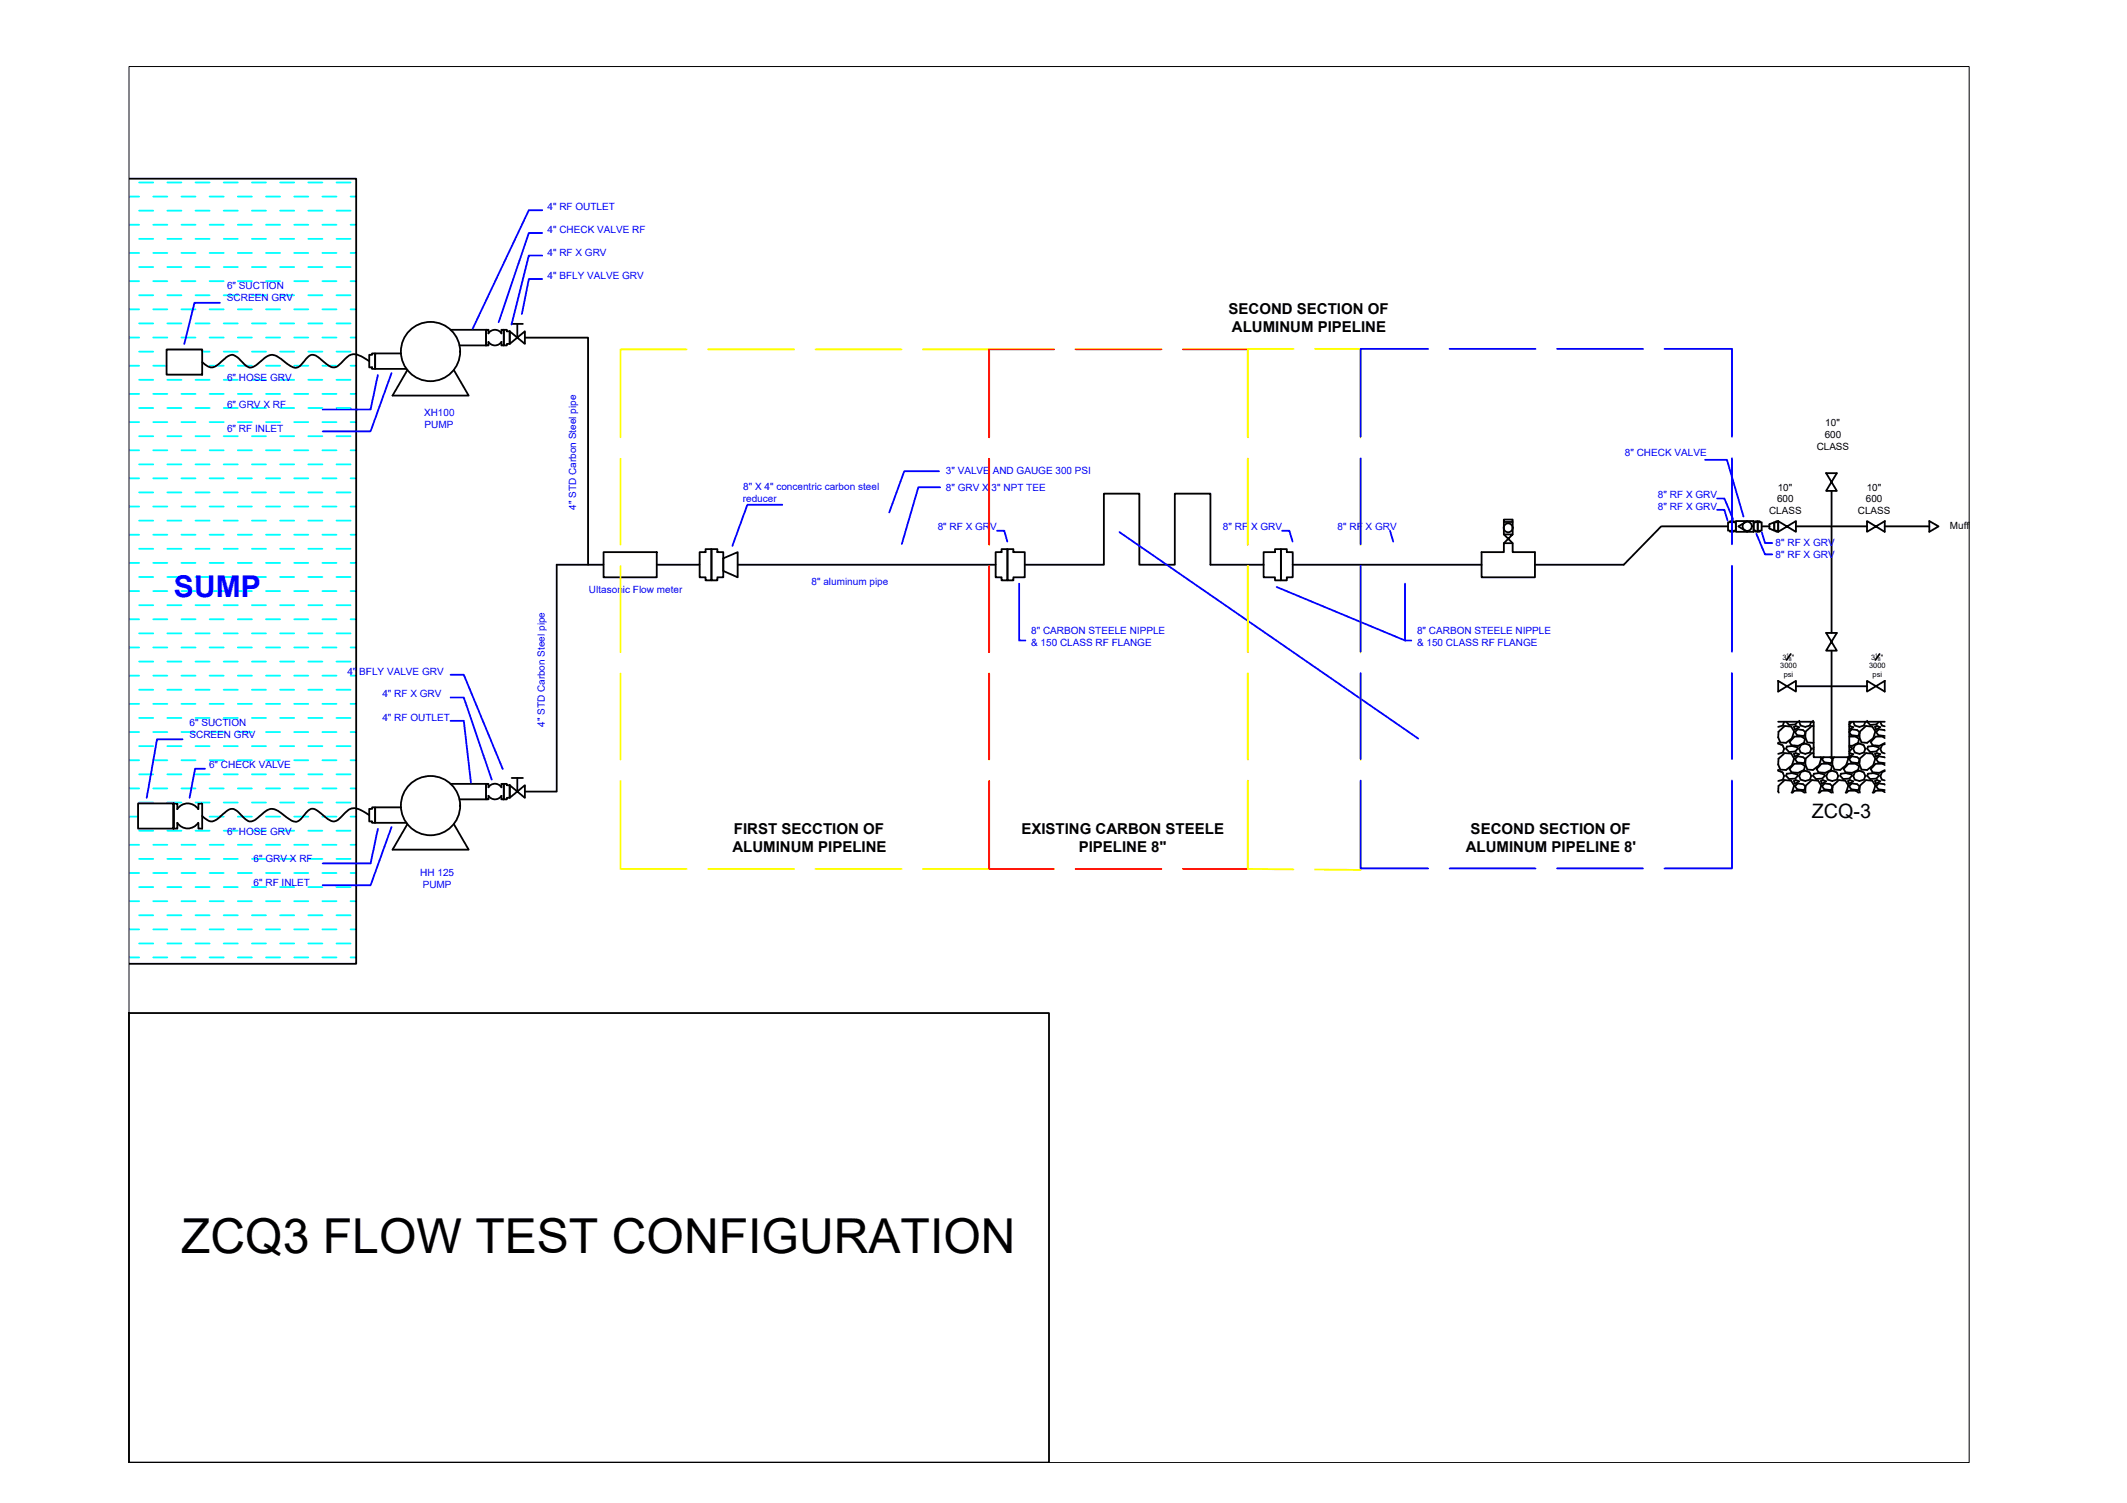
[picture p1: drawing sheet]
<svg xmlns="http://www.w3.org/2000/svg" width="297mm" height="210mm" viewBox="0 0 297 210" stroke-linecap="round" stroke-linejoin="round" font-family="sans-serif">
<!-- layer: 0 -->
<g fill="none" stroke="#000" stroke-width=".25">
<path d="M18 25h31.7v109.6h-31.7M23.3 48.8h4.9v3.5h-4.9zM51.6 49.6h.4v-.2h.4v2.1h-.4v-.2h-.4zM51.6 50.4a3.3 3.3 0 0 0-2.5-.9 6.3 6.3 0 0 0-1.9 1.6 1.15 1.15 0 0 1-1.6-.2 4 4 0 0 0-2-1.3 1.21 1.21 0 0 0-.9 .5l-.6 .8a1.08 1.08 0 0 1-1.7 .1l-1.2-.9a1.61 1.61 0 0 0-2.2-.2l-.1 .2a3.6 3.6 0 0 1-2 1.2l-.5-.2-1.1-1a1.16 1.16 0 0 0-1.9 0 4 4 0 0 1-1.8 1.2 1.82 1.82 0 0 1-1.4-.7M56 49.4h-3.6v2.1h4.4M56.9 51.7l-2.1 3.5h10.6l-2-3.5M62.9 46.1h5v2.1h-3.7M68.2 46.6a1.09 1.09 0 0 1 1.8 0M68.2 46.6v-.5h-.3v2.1h.3v-.5a1.09 1.09 0 0 0 1.8 0v.5h.4v-2.1h-.4v.5M70.4 46.1h.4v.2h.4v1.7h-.4v.2h-.4zM71.2 46.3v1.7l2.1-1.7v1.7zM71.5 45.2h1.5"/>
<path d="M72.2 45.2v2M73.3 47.2h8.8v31.7M84.3 77.1h7.4v3.5h-7.4zM84.3 78.9h-6.6v31.7h-4.4M91.7 78.9h6M97.7 77.1h.8v-.4h.9v4.3h-.9v-.4h-.8zM99.4 76.7h.8v.4h.8v3.5h-.8v.4h-.8zM101 78l2-.9v3.5l-2-.9zM103 78.9h36M139 77.1h.9v-.4h.8v4.3h-.8v-.4h-.9zM140.7 76.7h.8v.4h1.6v3.5h-1.6v.4h-.8zM143.1 78.9h11.1v-10h4.9v10h5v-10h4.9v10h7.5"/>
<path d="M176.5 77.1h1.6v-.4h.8v4.3h-.8v-.4h-1.6zM178.9 76.7h.8v.4h.8v3.5h-.8v.4h-.8zM180.5 78.9h26.4M206.9 77.1h3.1v-1.2h1.2v1.2h3.2v3.5h-7.5zM210 75.9l1.2-1.3h-1.2l1.2 1.3M210 74.6v-2h1.2v2M210 72.9h1.2M241.3 73.5h-9.3l-5.2 5.4h-12.4M241.3 72.9h.3v-.1h.3v1.5h-.3v-.2h-.3zM241.9 72.8h.2v.1h.3v1.2h-.3v.2h-.2zM242.4 72.8h2.5v1.5h-2.5zM244 72.8l-1.2 .7 1.2 .8"/>
<path d="M244.9 72.9h.3v-.1h.3v1.5h-.3v-.2h-.3zM245.5 72.8h.2v.1h.3v1.2h-.3v.2h-.2zM246 73.5h1.1M247.1 73.2l.7-.3v1.2l-.7-.3zM247.8 72.9h.3v-.1h.2v1.5h-.2v-.2h-.3zM248.3 72.8l2.5 1.5v-1.5l-2.5 1.5v-1.5M250.8 73.5h9.9M255 66.1l1.5 2.5h-1.5l1.5-2.5h-1.5M255.8 68.6v19.8M263.2 72.8v1.5l-2.5-1.5v1.5l2.5-1.5M263.2 73.5h6.2M269.4 72.8l1.3 .7-1.3 .8z"/>
<path d="M248.3 95.1l2.5 1.5v-1.5l-2.5 1.5v-1.5M250.1 91.3l-.6 .9M250.8 95.8h9.9M255 88.4l1.5 2.5h-1.5l1.5-2.5h-1.5M255.8 90.9v14.8M262.5 91.3l-.6 .9M263.2 95.1v1.5l-2.5-1.5v1.5l2.5-1.5M24.8 114.9a1.75 1.75 0 0 0 2.9 0M27.7 113a1.73 1.73 0 0 0-2.9 0v-.8h-.6v3.5h-4.9v-3.5h4.9v3.5h.6v-.8M27.7 113v-.8h.5v3.5h-.5v-.8M51.6 113h.4v-.2h.4v2.1h-.4v-.2h-.4zM51.6 113.8a3.3 3.3 0 0 0-2.5-.9 6 6 0 0 0-1.9 1.6 1.13 1.13 0 0 1-1.6-.2 4.5 4.5 0 0 0-2-1.4 1.21 1.21 0 0 0-.9 .6 2.42 2.42 0 0 1-1.3 1.3 2.11 2.11 0 0 1-1.4-.7l-.8-.6a1.59 1.59 0 0 0-2.3 0 3.6 3.6 0 0 1-2 1.2l-.5-.2-1.1-1a1.17 1.17 0 0 0-1.9 0 4.4 4.4 0 0 1-1.8 1.2 1.77 1.77 0 0 1-1.4-.7"/>
<path d="M56 112.8h-3.6v2.1h4.4M56.9 115.1l-2.1 3.6h10.6l-2-3.6M62.9 109.5h5v2.1h-3.7M68.2 109.9a1.09 1.09 0 0 1 1.8 0M68.2 111.1a1.09 1.09 0 0 0 1.8 0M68.2 110v-.5h-.3v2.1h.3v-.5M70 110v-.5h.4v2.1h-.4v-.5M70.4 109.5h.4v.2h.4v1.7h-.4v.2h-.4zM71.2 109.7v1.7l2.1-1.7v1.7zM71.5 108.6h1.5M72.2 108.6v2M248.3 103.8h.1"/>
<path d="M248.3 107.6h.1M248.3 100.8h5v4.9h5v-4.9h4.9M248.3 103.8l.6 .3 .3 .5-.2 .5-.7 .2M248.3 107.6l.6 .3 .3 .5-.2 .5-.7 .2M248.4 106l.8-.8h.9l.4 .7-.2 1-.9 .6h-.8l-.3-.7zM248.4 102.2l.8-.8 .9 .1 .4 .7-.2 .9-.9 .6h-.8l-.3-.7zM248.4 110.7l-.1-.2 .1-.8 .8-.8 .9 .1 .4 .7-.3 1M249.2 100.8l-.2 .5-.7 .2M249.4 100.8l.5 .4h.8l.4-.4M249.5 108.1l.8-.1 .7 .2 .1 .2-.4 .3-.8 .1-.5-.4zM249.5 104.3l.8-.1 .7 .2 .1 .2-.4 .3-.8 .1-.5-.4zM250.3 110.7l.3-.3h1l.4 .3"/>
<path d="M250.5 109.1l.3-.2 .4 .2-.5 .4zM250.5 105.3l.3-.1 .4 .1-.5 .4zM250.5 101.5l.3-.1 .4 .2-.5 .3zM250.6 106.7h1l.5 .3-.2 .5-.8 .4h-.9l-.3-.5zM250.6 102.9h1l.5 .3-.2 .5-.8 .5-.9-.1-.3-.5zM250.7 109.8l.4-.4 .7 .1 .3 .3v.2l-.2 .3-.9-.1zM250.7 106l.4-.4 .7 .1 .3 .3v.2l-.2 .4-.9-.1zM250.7 102.2l.4-.3 .7 .1 .3 .2v.2l-.2 .4-.9-.1zM251.2 100.8l.3 .5 .6 .2 .7-.2 .1-.5M251.2 104.6l.3 .5 .6 .2 .7-.2 .1-.5-.2-.5-.6-.3-.6 .2-.2 .6M251.2 108.4l.3 .5 .6 .2 .7-.2 .1-.5-.2-.5-.6-.3-.6 .2-.2 .6M251.3 100.8h.1"/>
<path d="M252.2 110.7l-.1-1 .9-.8 .9 .1 .4 .7-.3 1M253.2 100.8h.1M253.2 100.8l.1 .1M253.3 104.4l-.1 .2 .1 .1M253.3 105.2h-.3l-.9 .8v.8l.3 .7h.8l.8-.6 .3-1-.1-.2M253.3 101.4h-.3l-.9 .8v.8l.3 .7h.9M253.3 108.1l.7-.1 .8 .2v.2l-.3 .3-.9 .1-.4-.4zM254.1 110.7l.3-.3h1l.4 .3M254.3 109.1l.3-.2 .4 .2-.6 .4zM254.4 106.7h1l.4 .3-.1 .5-.8 .4h-.9l-.3-.5zM254.4 109.8l.4-.4 .8 .1 .3 .3v.2l-.2 .3-.9-.1zM254.7 105.7l-.3 .3 .4 .5 .9 .1 .2-.4v-.2l-.3-.3"/>
<path d="M255 108.4l.2 .5 .7 .2 .6-.2 .2-.5-.2-.5-.6-.3-.6 .2-.2 .6M256 110.7l-.1-.2v-.8l.9-.8 .9 .1 .4 .7-.4 1M256.2 105.7l-.3 .3v.8l.3 .7h.8l.8-.6 .3-1-.1-.2M257.1 108.1l.7-.1 .8 .2v.2l-.3 .3-.9 .1-.4-.4zM257.9 110.7l.2-.3h1l.4 .3M258.1 109.1l.2-.2 .5 .2-.6 .4zM258.1 106.7h1l.5 .3-.1 .5-.8 .4h-1l-.2-.5zM258.2 109.8l.4-.4 .8 .1 .3 .3v.2l-.2 .3-1-.1zM258.2 106l.4-.4 .8 .1 .3 .3v.2l-.2 .4-1-.1zM258.3 104.3l.3 .1v.2l-.3 .3M258.3 102.2l.3-.3 .8 .1 .3 .2v.2l-.2 .4-1-.1-.2-.4M258.3 105.2l.5 .1-.5 .4"/>
<path d="M258.3 101.4l.5 .2-.5 .3M258.3 102.9h.8l.5 .3-.1 .5-.8 .5-.4-.1M258.6 100.8l-.3 .4M258.8 100.8l.2 .5 .7 .2 .6-.2 .2-.5M259.1 104l.6-.2 .6 .3 .2 .5-.2 .5-.6 .2-.7-.2-.2-.5zM259.1 107.8l.6-.2 .6 .3 .2 .5-.2 .5-.6 .2-.7-.2-.2-.5zM259.7 106l.9-.8h.9l.4 .7-.3 1-.8 .6h-.8l-.3-.7zM259.7 102.2l.9-.8 .9 .1 .4 .7-.3 .9-.8 .6h-.8l-.3-.7zM259.7 110.7v-1l.9-.8 .9 .1 .4 .7-.4 1M260.8 100.8h.1M260.8 100.8l.4 .4h.8l.4-.4M260.9 108.1l.7-.1 .7 .2 .1 .2-.4 .3-.8 .1-.4-.4z"/>
<path d="M260.9 104.3l.7-.1 .7 .2 .1 .2-.4 .3-.8 .1-.4-.4zM261.9 109.1l.2-.2 .5 .2-.6 .4zM261.9 105.3l.2-.1 .5 .1-.6 .4zM261.9 101.5l.2-.1 .5 .2-.6 .3zM262.6 100.8l.2 .5 .4 .1M262.6 104.6l.2 .5 .4 .1M262.6 108.4l.2 .5 .4 .1M263.2 109.6l-.8-.2-.4 .4 .3 .4 .9 .1M263.2 105.8l-.8-.2-.4 .4 .3 .5 .9 .1M263.2 102l-.8-.1-.4 .3 .3 .5 .9 .1M263.2 103.9l-.4 .1-.2 .6M263.2 107.7l-.4 .1-.2 .6"/>
<path d="M263.2 106.8l-.3-.1h-1l-.6 .7 .2 .5h1l.7-.4M263.2 103.1l-.3-.2h-1l-.6 .7 .2 .5 1 .1 .7-.4M263.2 110.6l-.3-.2h-1l-.2 .3M18 141.5h128.5v62.8h-128.5z"/>
<circle cx="60.1" cy="49.1" r="4.1"/>
<circle cx="210.6" cy="73.7" r=".62"/>
<circle cx="244" cy="73.5" r=".65"/>
<circle cx="60.1" cy="112.5" r="4.1"/>
</g>
<g fill="none" stroke="#0ff" stroke-width=".25">
<path d="M18 27.5h1.4M18 31.4h1.4M18 35.3h1.4M18 39.3h1.4M19.4 25.5h2M19.4 29.4h2M19.4 33.4h2M19.4 37.3h2M21.4 27.5h2M21.4 31.4h2M21.4 35.3h2M21.4 39.3h2"/>
<path d="M23.4 25.5h1.9M23.4 29.4h1.9M23.4 33.4h1.9M23.4 37.3h1.9M25.3 27.5h2M25.3 31.4h2M25.3 35.3h2M25.3 39.3h2M27.3 25.5h2M27.3 29.4h2M27.3 33.4h2M27.3 37.3h2"/>
<path d="M29.3 27.5h1.9M29.3 31.4h1.9M29.3 35.3h1.9M29.3 39.3h1.9M31.2 25.5h2M31.2 29.4h2M31.2 33.4h2M31.2 37.3h2M33.2 27.5h2M33.2 31.4h2M33.2 35.3h2M33.2 39.3h2"/>
<path d="M35.2 25.5h1.9M35.2 29.4h1.9M35.2 33.4h1.9M35.2 37.3h1.9M37.1 27.5h2M37.1 31.4h2M37.1 35.3h2M37.1 39.3h2M39.1 25.5h2M39.1 29.4h2M39.1 33.4h2M39.1 37.3h2"/>
<path d="M41.1 27.5h2M41.1 31.4h2M41.1 35.3h2M41.1 39.3h2M43.1 25.5h1.9M43.1 29.4h1.9M43.1 33.4h1.9M43.1 37.3h1.9M45 27.5h2M45 31.4h2M45 35.3h2M45 39.3h2"/>
<path d="M47 25.5h2M47 29.4h2M47 33.4h2M47 37.3h2M49 27.5h.7M49 31.4h.7M49 35.3h.7M49 39.3h.7M18 43.2h1.4M18 47.1h1.4M18 51.1h1.4M18 55h1.4"/>
<path d="M18 58.9h1.4M19.4 41.2h2M19.4 45.2h2M19.4 49.1h2M19.4 53h2M19.4 57h2M21.4 43.2h2M21.4 47.1h2M21.4 51.1h1.9M21.4 55h2M21.4 58.9h2M23.4 41.2h1.9"/>
<path d="M23.4 45.2h1.9M23.4 53h1.9M23.4 57h1.9M25.3 43.2h2M25.3 47.1h2M25.3 55h2M25.3 58.9h2M27.3 41.2h2M27.3 45.2h2M27.3 53h2M27.3 57h2M28.2 49.1h1.1"/>
<path d="M29.3 43.2h1.9M29.3 47.1h1.9M29.3 51.1h1.9M29.3 55h1.9M29.3 58.9h1.9M31.2 41.2h2M31.2 45.2h2M31.2 49.1h2M31.2 53h2M31.2 57h2M33.2 43.2h2M33.2 47.1h2"/>
<path d="M33.2 51.1h2M33.2 55h2M33.2 58.9h2M35.2 41.2h1.9M35.2 45.2h1.9M35.2 49.1h1.9M35.2 53h1.9M35.2 57h1.9M37.1 43.2h2M37.1 47.1h2M37.1 51.1h2M37.1 55h2"/>
<path d="M37.1 58.9h2M39.1 41.2h2M39.1 45.2h2M39.1 49.1h2M39.1 53h2M39.1 57h2M41.1 43.2h2M41.1 47.1h2M41.1 51.1h2M41.1 55h2M41.1 58.9h2M43.1 41.2h1.9"/>
<path d="M43.1 45.2h1.9M43.1 49.1h1.9M43.1 53h1.9M43.1 57h1.9M45 43.2h2M45 47.1h2M45 51.1h2M45 55h2M45 58.9h2M47 41.2h2M47 45.2h2M47 49.1h2"/>
<path d="M47 53h2M47 57h2M49 43.2h.7M49 47.1h.7M49 51.1h.7M49 55h.7M49 58.9h.7M18 62.9h1.4M18 66.8h1.4M18 70.7h1.4M18 74.7h1.4M18 78.6h1.4"/>
<path d="M19.4 60.9h2M19.4 64.9h2M19.4 68.8h2M19.4 72.7h2M19.4 76.6h2M21.4 62.9h2M21.4 66.8h2M21.4 70.7h2M21.4 74.7h2M21.4 78.6h2M23.4 60.9h1.9M23.4 64.9h1.9"/>
<path d="M23.4 68.8h1.9M23.4 72.7h1.9M23.4 76.6h1.9M25.3 62.9h2M25.3 66.8h2M25.3 70.7h2M25.3 74.7h2M25.3 78.6h2M27.3 60.9h2M27.3 64.9h2M27.3 68.8h2M27.3 72.7h2"/>
<path d="M27.3 76.6h2M29.3 62.9h1.9M29.3 66.8h1.9M29.3 70.7h1.9M29.3 74.7h1.9M29.3 78.6h1.9M31.2 60.9h2M31.2 64.9h2M31.2 68.8h2M31.2 72.7h2M31.2 76.6h2M33.2 62.9h2"/>
<path d="M33.2 66.8h2M33.2 70.7h2M33.2 74.7h2M33.2 78.6h2M35.2 60.9h1.9M35.2 64.9h1.9M35.2 68.8h1.9M35.2 72.7h1.9M35.2 76.6h1.9M37.1 62.9h2M37.1 66.8h2M37.1 70.7h2"/>
<path d="M37.1 74.7h2M37.1 78.6h2M39.1 60.9h2M39.1 64.9h2M39.1 68.8h2M39.1 72.7h2M39.1 76.6h2M41.1 62.9h2M41.1 66.8h2M41.1 70.7h2M41.1 74.7h2M41.1 78.6h2"/>
<path d="M43.1 60.9h1.9M43.1 64.9h1.9M43.1 68.8h1.9M43.1 72.7h1.9M43.1 76.6h1.9M45 62.9h2M45 66.8h2M45 70.7h2M45 74.7h2M45 78.6h2M47 60.9h2M47 64.9h2"/>
<path d="M47 68.8h2M47 72.7h2M47 76.6h2M49 62.9h.7M49 66.8h.7M49 70.7h.7M49 74.7h.7M49 78.6h.7M18 82.6h1.4M18 86.5h1.4M18 90.4h1.4M18 94.4h1.4"/>
<path d="M18 98.3h1.4M19.4 80.6h2M19.4 84.5h2M19.4 88.5h2M19.4 92.4h2M19.4 96.3h2M21.4 82.6h2M21.4 86.5h2M21.4 90.4h2M21.4 94.4h2M21.4 98.3h2M23.4 80.6h1.9"/>
<path d="M23.4 84.5h1.9M23.4 88.5h1.9M23.4 92.4h1.9M23.4 96.3h1.9M25.3 82.6h2M25.3 86.5h2M25.3 90.4h2M25.3 94.4h2M25.3 98.3h2M27.3 80.6h2M27.3 84.5h2M27.3 88.5h2"/>
<path d="M27.3 92.4h2M27.3 96.3h2M29.3 82.6h1.9M29.3 86.5h1.9M29.3 90.4h1.9M29.3 94.4h1.9M29.3 98.3h1.9M31.2 80.6h2M31.2 84.5h2M31.2 88.5h2M31.2 92.4h2M31.2 96.3h2"/>
<path d="M33.2 82.6h2M33.2 86.5h2M33.2 90.4h2M33.2 94.4h2M33.2 98.3h2M35.2 80.6h1.9M35.2 84.5h1.9M35.2 88.5h1.9M35.2 92.4h1.9M35.2 96.3h1.9M37.1 82.6h2M37.1 86.5h2"/>
<path d="M37.1 90.4h2M37.1 94.4h2M37.1 98.3h2M39.1 80.6h2M39.1 84.5h2M39.1 88.5h2M39.1 92.4h2M39.1 96.3h2M41.1 82.6h2M41.1 86.5h2M41.1 90.4h2M41.1 94.4h2"/>
<path d="M41.1 98.3h2M43.1 80.6h1.9M43.1 84.5h1.9M43.1 88.5h1.9M43.1 92.4h1.9M43.1 96.3h1.9M45 82.6h2M45 86.5h2M45 90.4h2M45 94.4h2M45 98.3h2M47 80.6h2"/>
<path d="M47 84.5h2M47 88.5h2M47 92.4h2M47 96.3h2M49 82.6h.7M49 86.5h.7M49 90.4h.7M49 94.4h.7M49 98.3h.7M18 102.2h1.4M18 106.2h1.4M18 110.1h1.4"/>
<path d="M18 114h1.3M18 118h1.4M19.4 100.3h2M19.4 104.2h2M19.4 108.1h2M19.4 112.1h2M19.4 116h2M19.4 120h2M21.4 102.2h2M21.4 106.2h2M21.4 110.1h2M21.4 118h2"/>
<path d="M23.4 100.3h1.9M23.4 104.2h1.9M23.4 108.1h1.9M23.4 112.1h1.9M23.4 116h1.9M23.4 120h1.9M25.3 102.2h2M25.3 106.2h2M25.3 110.1h2M25.3 118h2M27.3 100.3h2M27.3 104.2h2"/>
<path d="M27.3 108.1h2M27.3 112.1h2M27.3 116h2M27.3 120h2M29.3 102.2h1.9M29.3 106.2h1.9M29.3 110.1h1.9M29.3 114h1.9M29.3 118h1.9M31.2 100.3h2M31.2 104.2h2M31.2 108.1h2"/>
<path d="M31.2 112.1h2M31.2 116h2M31.2 120h2M33.2 102.2h2M33.2 106.2h2M33.2 110.1h2M33.2 114h2M33.2 118h2M35.2 100.3h1.9M35.2 104.2h1.9M35.2 108.1h1.9M35.2 112.1h1.9"/>
<path d="M35.2 116h1.9M35.2 120h1.9M37.1 102.2h2M37.1 106.2h2M37.1 110.1h2M37.1 114h2M37.1 118h2M39.1 100.3h2M39.1 104.2h2M39.1 108.1h2M39.1 112.1h2M39.1 116h2"/>
<path d="M39.1 120h2M41.1 102.2h2M41.1 106.2h2M41.1 110.1h2M41.1 114h2M41.1 118h2M43.1 100.3h1.9M43.1 104.2h1.9M43.1 108.1h1.9M43.1 112.1h1.9M43.1 116h1.9M43.1 120h1.9"/>
<path d="M45 102.2h2M45 106.2h2M45 110.1h2M45 114h2M45 118h2M47 100.3h2M47 104.2h2M47 108.1h2M47 112.1h2M47 116h2M47 120h2M49 102.2h.7"/>
<path d="M49 106.2h.7M49 110.1h.7M49 114h.7M49 118h.7M18 121.9h1.4M18 125.9h1.4M18 129.8h1.4M18 133.7h1.4M19.4 123.9h2M19.4 127.8h2M19.4 131.8h2M21.4 121.9h2"/>
<path d="M21.4 125.9h2M21.4 129.8h2M21.4 133.7h2M23.4 123.9h1.9M23.4 127.8h1.9M23.4 131.8h1.9M25.3 121.9h2M25.3 125.9h2M25.3 129.8h2M25.3 133.7h2M27.3 123.9h2M27.3 127.8h2"/>
<path d="M27.3 131.8h2M29.3 121.9h1.9M29.3 125.9h1.9M29.3 129.8h1.9M29.3 133.7h1.9M31.2 123.9h2M31.2 127.8h2M31.2 131.8h2M33.2 121.9h2M33.2 125.9h2M33.2 129.8h2M33.2 133.7h2"/>
<path d="M35.2 123.9h1.9M35.2 127.8h1.9M35.2 131.8h1.9M37.1 121.9h2M37.1 125.9h2M37.1 129.8h2M37.1 133.7h2M39.1 123.9h2M39.1 127.8h2M39.1 131.8h2M41.1 121.9h2M41.1 125.9h2"/>
<path d="M41.1 129.8h2M41.1 133.7h2M43.1 123.9h1.9M43.1 127.8h1.9M43.1 131.8h1.9M45 121.9h2M45 125.9h2M45 129.8h2M45 133.7h2M47 123.9h2M47 127.8h2M47 131.8h2"/>
<path d="M49 121.9h.7M49 125.9h.7M49 129.8h.7M49 133.7h.7"/>
</g>
<path d="M18 9.3h257v195h-257z" fill="none" stroke="#000" stroke-width=".14"/>
<!-- layer: TEXT -->
<g fill="none" stroke="#00f" stroke-width=".25">
<path d="M75.7 39h-1.8l-1 4.9M75.7 35.7h-1.8l-2.5 9.6M75.7 32.5h-1.8l-4.3 12.5M75.7 29.4h-1.8l-7.9 16.5M30.7 42.3h-3.5l-1.5 5.7M52.8 52.4l-1 4.8h-6.7M54.7 52.1l-2.9 8.1h-6.7M199.4 48.7h-9.4v12.3M202.4 48.7h12M217.4 48.7h12M232.5 48.7h9.4v12.3M109.2 70.5h-4.8l-2.1 5.7"/>
<path d="M131.1 65.8h-4.8l-2.1 5.8M131.3 68.1h-3.1l-2.3 7.9M139.2 74.1h1.1l.4 1.5M156.3 74.3l41.8 28.8M179 74.1h1.1l.4 1.5M190 64v12M190 79v12M194.1 74.1l.5 1.5M238.1 64.2h3.1l2.3 7.9M239.8 71.2h1l.5 1.5M239.8 69.6h1l1.2 2.9M241.9 64v12"/>
<path d="M241.9 79v12M245.3 74.5l1.2 2.9h1M246 74.3l.5 1.5h1M62.9 97.4h1.9l3.9 11.5M62.9 94.2h1.9l5.4 13.2M142.3 81.5v8h.9M178.3 82l17.9 7.5M190 94v12M196.2 81.5v8h.9M241.9 94v12M25.5 103.3h-3.6l-1.4 8.1M28.6 107.4h-1.4l-.7 4"/>
<path d="M52.8 115.8l-1 4.8h-6.7M54.7 115.5l-2.9 8.1h-6.7M62.9 100.7h1.9l1 8.6M190 109v12.3h9.4M241.9 109v12.3h-9.4M202.4 121.3h12M217.4 121.3h12"/>
</g>
<g fill="none" stroke="#ff0" stroke-width=".25">
<path d="M95.9 48.8h-9.2v12.3M98.9 48.8h12M113.9 48.8h12M128.9 48.8h9.2v12.3M180.6 48.7h-6.3v12.3M183.6 48.7h6.4v12.4M86.7 64.1v12M86.7 79.1v12M138.1 64.1v12M138.1 79.1v12M174.3 64.1v11.9M174.3 79v12"/>
<path d="M190 64.1v12M190 79.1v12M86.7 94.1v12M138.1 94.1v12M174.3 94v12M190 94.1v12M86.7 109.1v12.2h9.2M138.1 109.1v12.2h-9.2M174.3 109v12.3l6.3 .1M190 109.1v12.4l-6.4-.1M98.9 121.3h12M113.9 121.3h12"/>
</g>
<path d="M147.2 48.8h-9.1v12.3M150.2 48.8h12M165.2 48.8h9.1v12.3M138.1 64.1v12M138.1 79.1v12M174.3 64.1v12M174.3 79.1v12M138.1 94.1v12M174.3 94.1v12M138.1 109.1v12.2h9.1M174.3 109.1v12.2h-9.1M150.2 121.3h12" fill="none" stroke="#f00" stroke-width=".25"/>
<text font-size="6.7" x="25.3" y="174.9">ZCQ3 FLOW TEST CONFIGURATION</text>
<text font-size="4.2" fill="#00f" x="24.3" y="83.4">SUMP</text>
<text font-size="2.8" x="253" y="114.3">ZCQ-3</text>
<g font-size="2.1">
<text x="171.6" y="43.9">SECOND SECTION OF</text>
<text x="172" y="46.4">ALUMINUM PIPELINE</text>
<text x="102.3" y="119">ALUMINUM PIPELINE</text>
<text x="102.5" y="116.5">FIRST SECCTION OF</text>
<text x="142.6" y="116.5">EXISTING CARBON STEELE</text>
<text x="150.6" y="119">PIPELINE 8&quot;</text>
<text x="204.7" y="118.9">ALUMINUM PIPELINE 8'</text>
<text x="205.4" y="116.4">SECOND SECTION OF</text>
</g>
<g font-size="1.4" fill="#00f">
<text x="76.5" y="29.4">4&quot; RF OUTLET</text>
<text x="76.5" y="32.5">4&quot; CHECK VALVE RF</text>
<text x="76.5" y="35.7">4&quot; RF X GRV</text>
<text x="31.7" y="40.4">6&quot; SUCTION</text>
<text x="76.5" y="39">4&quot; BFLY VALVE GRV</text>
<text x="31.7" y="42.1">SCREEN GRV</text>
<text x="31.7" y="53.3">6&quot; HOSE GRV</text>
<text x="31.7" y="57">6&quot; GRV X RF</text>
<text x="59.2" y="58.1">XH100</text>
<text x="59.3" y="59.8">PUMP</text>
<text x="31.7" y="60.4">6&quot; RF INLET</text>
<text x="226.9" y="63.7">8&quot; CHECK VALVE</text>
<text x="80.5" y="71.2" transform="rotate(-90 80.5 71.2)">4&quot; STD Carbon Steel pipe</text>
<text x="103.7" y="70.1">reducer</text>
<text x="103.8" y="68.5">8&quot; X 4&quot; concentric carbon steel</text>
<text x="132.1" y="66.3">3&quot; VALVE AND GAUGE 300 PSI</text>
<text x="132.1" y="68.5">8&quot; GRV X 3&quot; NPT TEE</text>
<text x="231.5" y="71.2">8&quot; RF X GRV</text>
<text x="231.5" y="69.6">8&quot; RF X GRV</text>
<text x="131" y="74.1">8&quot; RF X GRV</text>
<text x="170.8" y="74.1">8&quot; RF X GRV</text>
<text x="186.8" y="74.1">8&quot; RF X GRV</text>
<text x="248" y="77.9">8&quot; RF X GRV</text>
<text x="248" y="76.3">8&quot; RF X GRV</text>
<text x="82.3" y="82.8">Ultasonic Flow meter</text>
<text x="113.3" y="81.7">8&quot; aluminum pipe</text>
<text x="144" y="88.5">8&quot; CARBON STEELE NIPPLE</text>
<text x="197.9" y="88.5">8&quot; CARBON STEELE NIPPLE</text>
<text x="48.5" y="94.2">4&quot; BFLY VALVE GRV</text>
<text x="144" y="90.2">&amp; 150 CLASS RF FLANGE</text>
<text x="197.9" y="90.2">&amp; 150 CLASS RF FLANGE</text>
<text x="26.5" y="101.3">6&quot; SUCTION</text>
<text x="53.4" y="97.4">4&quot; RF X GRV</text>
<text x="53.4" y="100.7">4&quot; RF OUTLET</text>
<text x="76.1" y="101.5" transform="rotate(-90 76.1 101.5)">4&quot; STD Carbon Steel pipe</text>
<text x="26.5" y="103">SCREEN GRV</text>
<text x="29.2" y="107.3">6&quot; CHECK VALVE</text>
<text x="31.7" y="116.7">6&quot; HOSE GRV</text>
<text x="35.4" y="120.4">6&quot; GRV X RF</text>
<text x="35.4" y="123.8">6&quot; RF INLET</text>
<text x="58.7" y="122.4">HH 125</text>
<text x="59" y="124">PUMP</text>
</g>
<g font-size="1.4">
<text x="254.9" y="59.6">10&quot;</text>
<text x="253.7" y="62.9">CLASS</text>
<text x="254.8" y="61.2">600</text>
<text x="247.1" y="71.8">CLASS</text>
<text x="248.2" y="70.2">600</text>
<text x="248.3" y="68.5">10&quot;</text>
<text x="259.5" y="71.8">CLASS</text>
<text x="260.6" y="70.2">600</text>
<text x="260.7" y="68.5">10&quot;</text>
<text x="272.3" y="73.8">Muffler</text>
</g>
<g font-size="1">
<text x="248.6" y="93.3">3000</text>
<text x="248.9" y="92.1">3</text>
<text x="249.1" y="94.5">psi</text>
<text x="250.3" y="92.1">&quot;</text>
<text x="261" y="93.3">3000</text>
<text x="261.3" y="92.1">3</text>
<text x="261.5" y="94.5">psi</text>
<text x="262.7" y="92.1">&quot;</text>
</g>
<g font-size=".7">
<text x="249.4" y="91.8">1</text>
<text x="249.8" y="92.3">8</text>
<text x="261.8" y="91.8">1</text>
<text x="262.3" y="92.3">8</text>
</g>
</svg>
